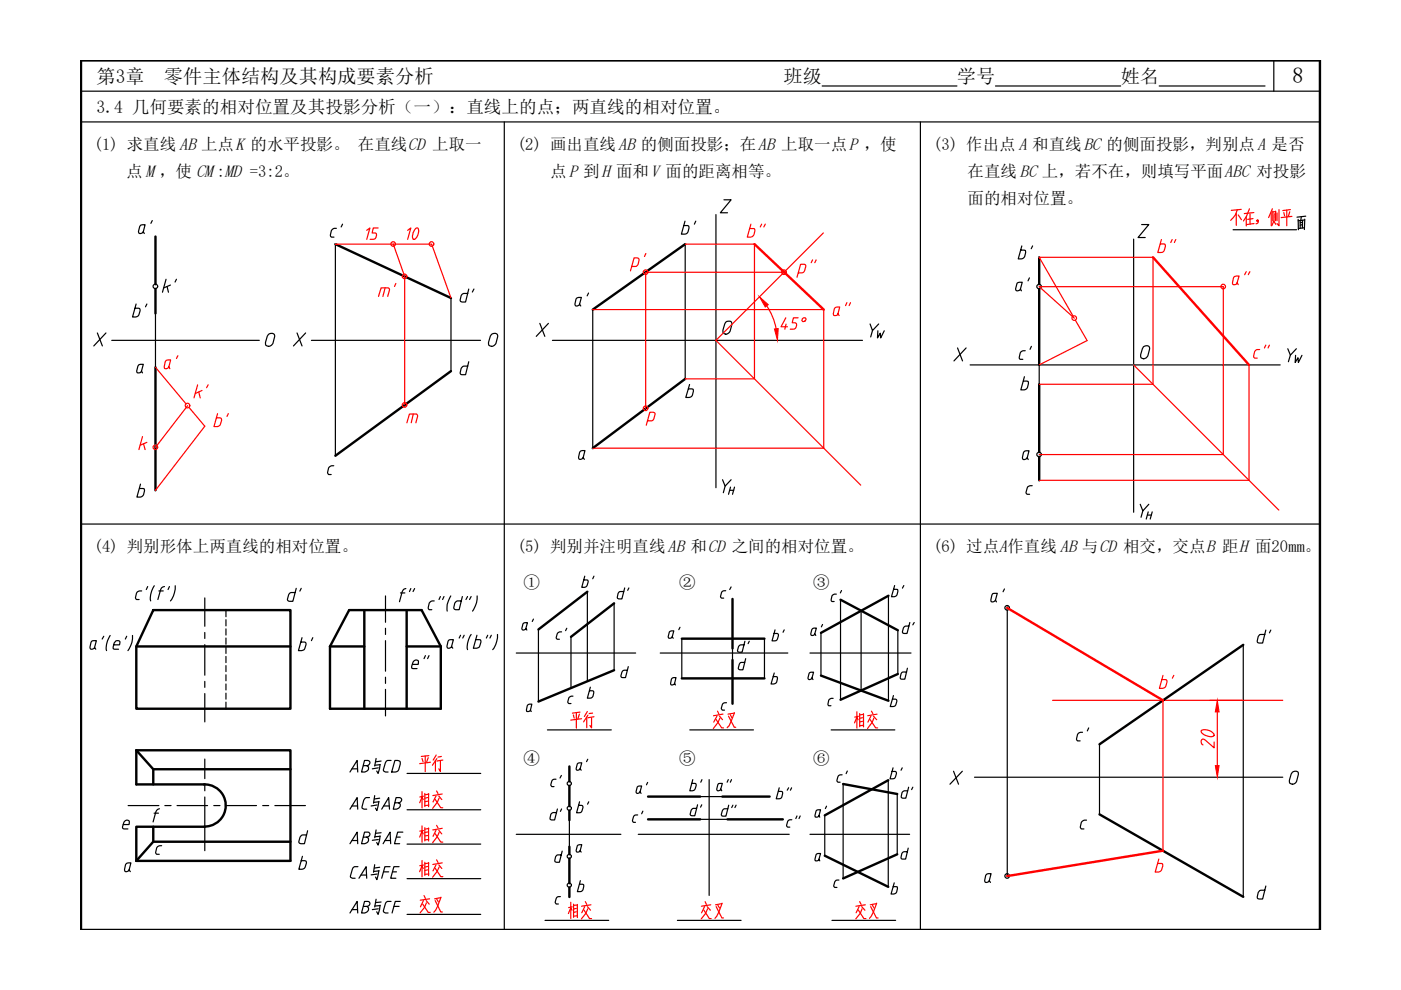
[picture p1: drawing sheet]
<svg xmlns="http://www.w3.org/2000/svg" width="297mm" height="210mm" viewBox="0 0 297 210" stroke-linecap="round" stroke-linejoin="round" font-family="sans-serif">
<!-- layer: 0 -->
<path d="M17.2 12.8h262.7v184.4h-262.7z" fill="none" stroke="#000" stroke-width=".51"/>
<g fill="none" stroke="#000" stroke-width=".25">
<path d="M17.2 19.3h262.7M174.3 18.2h28.6M211.1 18.2h26.5M245.8 18.2h22.4M270.1 12.8v6.5M17.2 25.9h262.7M106.9 25.9v171.3M195.1 25.9v171.3M23.7 72.2h31.3M66 72.2h35.9M17.2 111.1h262.7M171.7 138.5h21.5"/>
<path d="M174.1 134.2v9M178.2 127.2v21.2M182.6 129.5v16.9M188.4 126.3v22.3M190.4 133.6v9.3M171.7 176.9h21.2M174.9 172.9v8.5M178.8 166.2v20.1M188.3 165.4v22.6M190.2 168.3v12.8"/>
</g>
<g fill="none" stroke="#000" stroke-width=".25">
<path d="M71.1 51.8v44.8M145.3 51.8v28.5M151.8 45.5v57.9M240.4 50.7v57.9M242 47.6h1.6l-2.3 2.8h1.5M261.4 48.7h13.5M20.6 70.6l1.1 2.7M22.5 70.6l-2.6 2.7M30 78.7a.55 .55 0 0 1-.5 .4 .55 .55 0 0 1-.5-.3l.2-1.2 .2-.3 1-.1-.4 1.5 .2 .4M33 66.4v11.5M56.9 70.9l.2-.1a.68 .68 0 0 1 .8-.1 .68 .68 0 0 1 .3 .7l-.3 1.4a.85 .85 0 0 1-.8 .6 .85 .85 0 0 1-.8-.4 3 3 0 0 1 .6-2.1zM63 70.6l1 2.7"/>
<path d="M64.8 70.6l-2.6 2.7M95.6 63.2v15.5M99.4 76.7l-.7 2.7h-1l-.1-.4 .3-1.1 .4-.3h.9M104.2 70.9l.2-.1a.68 .68 0 0 1 .8-.1 .68 .68 0 0 1 .3 .7l-.4 1.4a.85 .85 0 0 1-.7 .6 .85 .85 0 0 1-.8-.4 3 3 0 0 1 .6-2.1zM114.5 68.6l1 2.7M116.3 68.6l-2.6 2.7M117.1 72.2h65.8M125.7 65.6v29.4M153.9 68.3l.5-.2a.57 .57 0 0 1 .6 .1 .57 .57 0 0 1 .2 .6l-.4 1.4a.81 .81 0 0 1-.7 .6 .81 .81 0 0 1-.8-.4zM184.5 68.7l.5 1.4 1.3-1.4M185 70.1l-.4 1.3M186.1 70.1l-.1 1.6 .6-1.1 .1 1.1 .8-1.6"/>
<path d="M205.7 77.4h65.7M217.2 79.9l-.8 2.8h.8l.5-.3a1.85 1.85 0 0 0 .3-1.5l-1-.1M220.3 77.4v4.1M242.4 73.5l.3-.1a.64 .64 0 0 1 .7-.1 .64 .64 0 0 1 .3 .7l-.3 1.5a.82 .82 0 0 1-.8 .6 .82 .82 0 0 1-.8-.5zM70.8 98.7a1.05 1.05 0 0 0-1.1 .5l-.2 1.1 .2 .3h.5M123.6 97l-.5 .4-.3-.1-.1-.4 .2-.9 .2-.4 .9-.1-.4 1.5 .3 .4M146.2 81.5l-.8 2.8h.7l.5-.2a1.86 1.86 0 0 0 .4-1.6h-1M217.8 97.1l-.6 .3h-.3l-.1-.4 .2-1 .2-.3 1-.1-.4 1.5 .2 .3M29.8 102.6l-.8 2.8h.7l.6-.3a1.55 1.55 0 0 0 .3-1.5h-1M153.2 101.7l.5 1.4 1.3-1.4M153.7 103.1l-.3 1.4M154.7 104h.9"/>
<path d="M154.9 103.3l-.4 1.5M155.7 103.3l-.4 1.5M218.8 103a.94 .94 0 0 0-1 .4l-.3 1.1 .3 .3h.5M20.1 137.3l-.6 .4-.3-.1-.1-.4 .2-1 .2-.3 .9-.1-.3 1.5 .2 .4M22 134.9l-.3 .6M23.4 134.7a4.4 4.4 0 0 0-.8 3.3M24.1 136.7h1.2l.1-.7-.1-.1a.81 .81 0 0 0-1.1 .4l-.2 1.3 1.1 .1M26.9 134.9l-.3 .6M28.1 134.7a4.7 4.7 0 0 1-1 3.3M30 125.3a.96 .96 0 0 0-1.1 .5l-.2 1 .2 .3h.6M31.3 124.4l-.3 .6M32.7 124.2a4.4 4.4 0 0 0-.8 3.2"/>
<path d="M33.7 125.3h.9M34.9 124.4l-.7 .3-.7 2.4M35.9 124.4l-.3 .6M37.2 124.2a5.1 5.1 0 0 1-1.1 3.2M92.1 127.4a.94 .94 0 0 0-1.1 .5l-.2 1.2 .2 .2h.6M93.4 126.5l-.3 .6M94.1 126.5l-.3 .6M95.6 126.4a4.3 4.3 0 0 0-.8 3.2M95.7 137.1l-.5 .3h-.3l-.1-.4 .2-1 .2-.3 .9-.1-.4 1.5 .3 .3M97.6 134.7l-.2 .6M98 126.5l-.6 2.8-1-.1-.2-.4 .4-1.1 .4-.3h.8M98.4 134.7l-.3 .6"/>
<path d="M99.1 126.5l-.3 .6M99.9 134.5a4.4 4.4 0 0 0-.8 3.2M99.9 126.5l-.3 .6M101.1 134.7l-.7 2.7h.9a1.51 1.51 0 0 0 .7-1.5l-.1-.2-1-.1M101.2 126.4a4.8 4.8 0 0 1-1 3.2M103.4 134.7l-.3 .6M104.2 134.7l-.3 .6M105.5 134.5a5.1 5.1 0 0 1-1 3.2M109.5 138.5h25.3M114.2 133.5v15.2M121.1 135v10.9M124.5 125.5v19"/>
<path d="M130.2 127.9v14.2M140 138.5h27M144.6 135.4v8.4M158.1 139.6l-.6 2.4-.8-.1-.2-.3 .4-1 .3-.2h.7M162.1 135.4v8.4M213.6 128.9v56.8M263.6 136.7v53.4M112.5 150.6l-.3 .2h-.5l.1-1.2 .2-.2 .8-.1-.3 1.3 .1 .3M116.1 154.8h13.5M125.2 145.7l-.7 2.3h.9l.3-.4 .1-1.1h-.8M133.2 141.3l-.6 2.4-.8-.1-.2-.3 .4-1 .3-.2h.7M143 144.9l-.4 .3-.4-.1 .2-1.1 .2-.3h.7l-.3 1.2 .2 .3"/>
<path d="M146.2 154.8h13.6M164.2 142.7l-.7 2.3a1.07 1.07 0 0 0 1.2-.4l.1-1.1h-.9M172.2 143.7l-.5 .4-.4-.3 .3-1.1 .3-.2h.6l-.3 1.2 .2 .4M176.2 154.8h13.5M176.6 148.1h-.4l-.5 .3-.1 1.1 .6 .1M189.4 147.5l-.6 2.3h.8a1.28 1.28 0 0 0 .5-1.3l-.2-.3h-.7M192.4 141.7l-.6 2.3h-.8l-.1-.4 .3-1 .3-.1h.7M233.1 157.8v14.9M26.1 174.8h1.3v-.7a.67 .67 0 0 0-.7-.2 .67 .67 0 0 0-.5 .5l-.2 .9 .1 .4 1 .1M32.7 172.4h.9M33.8 171.5l-.4 .1-.4 .5-.5 2.2M34.3 179.3a.94 .94 0 0 0-1.1 .5l-.2 1 .2 .3h.6"/>
<path d="M65.2 176.1l-.7 2.8h-.7l-.4-.3a1.88 1.88 0 0 1 .5-1.5l1.1-.1M86.3 164h15.6M86.3 171.7h15.6M86.3 179h15.6M109.5 176.9h22.1M120.7 173.9v5.6M135.3 176.9h32M148.4 168.9h4.7M148.4 173.7h5.8M150.4 165.3v24.6M192.6 179.8l-.6 2.3h-.8l-.2-.3 .3-1 .4-.2h.7M202.2 163.5l1 2.8"/>
<path d="M204 163.5l-2.6 2.8M206.6 164.8h65.4M230.4 173.9a1.05 1.05 0 0 0-1.1 .5l-.2 1.1 .2 .3h.5M274 163.7l.2-.1a.64 .64 0 0 1 .8-.1 .64 .64 0 0 1 .3 .7l-.4 1.5a.82 .82 0 0 1-.7 .6 .82 .82 0 0 1-.8-.5 3 3 0 0 1 .6-2.1zM27.4 184.4l-.5 .4-.4-.1-.1-.4 .2-1 .3-.3h.9l-.4 1.4 .2 .4M64.1 181.6l-.7 2.7 .9-.1a1.51 1.51 0 0 0 .7-1.4l-.4-.3h-.7M86.3 186.3h15.6M86.3 193.9h15.6M115.6 195.1h13.5M119.2 180.5l-.6 2.3-.9-.1 .1-1.1 .2-.2 .3-.1h.7M123 180.4l-.2 .2h-.6v-.3l.2-.9 .1-.2 .8-.1-.3 1.3 .2 .3M123 186.7l-.6 2.3h.9l.3-.3 .1-1.1-.8-.1"/>
<path d="M143.6 195.1h13.5M173.6 182.2l-.2 .3h-.6l.2-1.3 .4-.2h.6l-.4 1.2 .2 .3M176.4 195.1h13.5M177.9 186.6a.69 .69 0 0 0-.9 .4l-.2 .9 .2 .3h.4M189.6 187.2l-.7 2.4 .9-.1 .3-.4 .1-1.1h-.8M209.7 186.7l-.5 .4-.3-.1-.1-.4 .2-1 .2-.3 .9-.1-.4 1.5 .3 .4M268.4 187.9l-.7 2.7h-.8l-.3-.3a1.71 1.71 0 0 1 .5-1.5h1.1"/>
<circle cx="220.3" cy="96.4" r=".49"/>
<circle cx="120.7" cy="181.6" r=".44"/>
<circle cx="120.7" cy="187.7" r=".44"/>
<circle cx="213.5" cy="185.7" r=".49"/>
</g>
<g fill="none" stroke="#000" stroke-width=".51">
<path d="M33 50.2v10.1M71.1 51.8l24.5 11.4M145.3 51.8l-19.6 13.8M220.3 54.6v5.7M33 61.2v5.2M33 77.9v26.1M95.6 78.7l-24.5 17.9M220.3 61.3v16.1M145.3 80.3l-19.6 14.7M220.3 81.5v14.4M220.3 96.8v5M28.9 137.1h32.7"/>
<path d="M32.5 129.4h29.1v20.9h-32.7v-13.2zM70 137.1h7.2M74 129.4h15.4l4.1 7.7v13.2h-23.5v-13.2zM77.2 129.4v20.9M86.2 129.4v20.9M124.5 125.5l-10.3 8M130.2 127.9l-9.1 7.1M144.6 135.4h17.5M155.3 127v10.5M155.3 139.9v9.3M178.2 127.2l12.2 6.4M188.4 126.3l-14.3 7.9"/>
<path d="M263.6 136.7l-30.5 21.1M28.9 159.1h32.7v23.4h-32.7M28.9 159.1l3.6 4h29.1M28.9 159.1v7.2h14.5M130.2 142.1l-16 6.6M144.6 143.8h17.5M174.1 143.2l14.3 5.4M190.4 142.9l-12.2 5.5M32.5 175.3v3.2l-3.6 4M32.5 163.1v3.2M32.5 178.5h29.1M43.2 166.3a4.5 4.5 0 0 1 4.7 4.4 4.5 4.5 0 0 1-4.5 4.5"/>
<path d="M43.4 175.3h-14.5v7.2M120.7 166.6v4.3M120.7 179.5v1.6M137.4 168.9h11M137.4 173.7h11M153.1 168.9h10.1M154.2 173.7h11.8M178.8 166.2l11.4 2.1M188.3 165.4l-13.4 7.5M233.1 172.7l30.5 17.4M120.7 182v5.3M174.9 181.4l13.4 6.6"/>
<path d="M190.2 181.1l-11.4 5.2"/>
</g>
<g fill="none" stroke="#000" stroke-width=".25">
<path d="M43.4 126.8v6M43.4 134.1v1.3M43.4 136.7v6.5M81.7 126.4v5.5M81.7 133.2v1.3M81.7 135.8v6.5M43.4 144.5v1.2M43.4 147.1v6M81.7 143.6v1.3M81.7 146.2v5.6M27.2 170.8h6.5M35 170.8h1.3"/>
<path d="M37.5 170.8h6.5M43.4 169v11.4M43.4 160.9v4.2M43.4 166.4v1.3M45.3 170.8h1.3M47.9 170.8h6.5M55.7 170.8h1.3M58.3 170.8h6.5"/>
</g>
<path d="M47.9 129.4v1.4M47.9 131.4v1.3M47.9 133.3v1.3M47.9 135.3v1.3M47.9 137.2v1.3M47.9 139.2v1.3M47.9 141.1v1.3M47.9 143.1v1.2M47.9 145v1.3M47.9 147v1.2M47.9 148.9v1.4" fill="none" stroke="#000" stroke-width=".25"/>
<g fill="none" stroke="#f00" stroke-width=".25">
<path d="M71.1 51.8h20.4l4.1 11.4M83.4 51.8l2.4 6.8v27.3M145.3 51.8h14.7v28.5h-14.7M166.2 57.7h-29.3v28.9M174.6 49.4l-22.8 22.8 30.7 30.7M33 77.9l6.4 7.7M125.7 65.6h49v29.4h-49M162.5 64.8l1.1 2 1 2.9M227.5 67l-7.2-12.4h24.2v26.9h-24.2M227.8 67.5l-7.5-6.7h39.1v35.6h-39.1M228 67.9l2.5 4.3-10.2 5.2M240.4 77.4l30.7 30.7"/>
<path d="M264.8 77.4v24.4h-44.5M30.2 92.6l-.8 2.7M30.4 94.1l.4 1.2M31.1 93.8l-1.4 .6M39.8 86l-6.8 8.9M40.1 86.4l3.3 4-10.4 13.6M137.4 89.2h.9a1.91 1.91 0 0 0 .6-1.6l-.4-.2h-.7l-.8 2.8M223.2 148.5h48.8M246.6 148.5v31.9M258.1 150.9v11.4M245.7 182.1l-.8 2.8 1-.1a1.51 1.51 0 0 0 .6-1.4v-.3h-1"/>
<circle cx="83.4" cy="51.7" r=".49"/>
<circle cx="91.5" cy="51.7" r=".49"/>
<circle cx="227.8" cy="67.4" r=".49"/>
<circle cx="32.9" cy="94.8" r=".49"/>
<circle cx="136.9" cy="86.6" r=".49"/>
</g>
<path d="M213.6 185.7h.1" fill="none" stroke="#000" stroke-width=".21"/>
<path d="M160 51.8l14.7 13.8M244.5 54.6l20.3 22.8M213.6 128.9l33 19.6M246.6 180.4l-33 5.3" fill="none" stroke="#f00" stroke-width=".51"/>
<g fill="#f00" stroke="#f00" stroke-width=".21">
<path d="M161 62.9l1.9 1.7-.7 .5z"/>
<path d="M257.7 162.3h.8l-.4 2.5z"/>
<path d="M258.1 148.5l.4 2.4h-.8z"/>
</g>
<g font-size="7.5" fill="#f00">
<text x="88.2" y="187.3">相交</text>
<text x="119.6" y="196.1">相交</text>
<text x="147.8" y="196.1">交叉</text>
<text x="180.6" y="196.1">交叉</text>
</g>
<g font-size="7.1" fill="#f00">
<text x="260" y="49">不在，侧平</text>
<text x="132.6" y="58.6">p'</text>
<text x="167.9" y="60">p&quot;</text>
<text x="120.3" y="155.6">平行</text>
<text x="150.3" y="155.6">交叉</text>
<text x="180.3" y="155.6">相交</text>
<text x="88.2" y="164.7">平行</text>
<text x="88.2" y="172.5">相交</text>
<text x="88.2" y="179.9">相交</text>
<text x="88.2" y="194.7">交叉</text>
</g>
<g font-size="6.6">
<text x="73.4" y="165.1">AB与CD</text>
<text x="73.4" y="173.2">AC与AB</text>
<text x="73.4" y="180.3">AB与AE</text>
<text x="73.4" y="187.7">CA与FE</text>
<text x="73.4" y="195.1">AB与CF</text>
</g>
<g font-size="6.2">
<text x="33.5" y="50.8" transform="rotate(-90 33.5 50.8)">a'</text>
<text x="143.6" y="50.8">b'</text>
<text x="214.8" y="56.1">b'</text>
<text x="33.5" y="63.1">k'</text>
<text x="96.7" y="65.3">d'</text>
<text x="214.5" y="62.8">a'</text>
<text x="27.2" y="68.4">b'</text>
<text x="60" y="128.8">d'</text>
<text x="84" y="128.8">f&quot;</text>
<text x="214.1" y="128.8" transform="rotate(-90 214.1 128.8)">a'</text>
<text x="265.6" y="137.6">d'</text>
<text x="62.4" y="139.3">b'</text>
<text x="227.2" y="158.4">c'</text>
</g>
<g font-size="6.2" fill="#f00">
<text x="157.7" y="51.5">b&quot;</text>
<text x="244.5" y="54.7">b&quot;</text>
<text x="79.4" y="64.2">m'</text>
<text x="260.3" y="61.7">a&quot;</text>
<text x="175.7" y="68.1">a&quot;</text>
<text x="264.9" y="77.3">c&quot;</text>
<text x="33.9" y="79.4">a'</text>
<text x="40.2" y="85.7">k'</text>
<text x="44.4" y="91.7">b'</text>
<text x="244.8" y="147.1">b'</text>
<text x="258.6" y="159.8" transform="rotate(-90 258.6 159.8)">20</text>
</g>
<g font-size="5.7">
<text x="151.7" y="46.2">Z</text>
<text x="73.7" y="51.5" transform="rotate(-90 73.7 51.5)">c'</text>
<text x="121" y="66">a'</text>
<text x="201.4" y="77.6">X</text>
<text x="215.2" y="77.3">c'</text>
<text x="188" y="127.7">b'</text>
<text x="145.3" y="136.5" transform="rotate(-90 145.3 136.5)">a'</text>
<text x="162.6" y="137.2">b'</text>
<text x="86.4" y="142.9">e&quot;</text>
<text x="176.4" y="167.2">c'</text>
<text x="187.7" y="166.5">b'</text>
<text x="121.4" y="173.6">b'</text>
<text x="145.3" y="169">b'</text>
<text x="151" y="169">a&quot;</text>
<text x="163.7" y="170.7">b&quot;</text>
<text x="145.3" y="174.3">d'</text>
<text x="152" y="174.3">d&quot;</text>
<text x="165.8" y="176.7">c&quot;</text>
<text x="171.8" y="174.6">a'</text>
</g>
<g font-size="5.7" fill="#f00">
<text x="76.9" y="51.9">15</text>
<text x="85.4" y="51.9">10</text>
<text x="164.7" y="70.9">45°</text>
</g>
<text font-size="5.3" fill="#f00" x="85.4" y="91">m</text>
<g font-size="5.3">
<text x="122.4" y="125.6">b'</text>
<text x="129.8" y="128.1">d'</text>
<text x="156.3" y="128.1" transform="rotate(-90 156.3 128.1)">c'</text>
<text x="179.6" y="128.8" transform="rotate(-90 179.6 128.8)">c'</text>
<text x="109.7" y="134.8">a'</text>
<text x="121.4" y="136.9" transform="rotate(-90 121.4 136.9)">c'</text>
<text x="171.1" y="135.8">a'</text>
<text x="190.5" y="135.5">d'</text>
<text x="155.6" y="139.3">d'</text>
<text x="116.1" y="167.9">c'</text>
<text x="121.4" y="164.4">a'</text>
<text x="134.1" y="169.3">a'</text>
<text x="190.1" y="170.4">d'</text>
<text x="115.7" y="175">d'</text>
<text x="137.6" y="175.7" transform="rotate(-90 137.6 175.7)">c'</text>
</g>
<text font-size="4.7" x="274.1" y="17.7">8</text>
<g font-size="4.4">
<text x="273.8" y="78">W</text>
<text x="242" y="111.1">H</text>
</g>
<g font-size="4.1">
<text x="20.5" y="17.7">第3章</text>
<text x="34.8" y="17.7">零件主体结构及其构成要素分析</text>
<text x="166.1" y="17.7">班级</text>
<text x="202.9" y="17.7">学号</text>
<text x="237.6" y="17.7">姓名</text>
</g>
<text font-size="3.7" x="20.5" y="24">3.4 几何要素的相对位置及其投影分析（一）：直线上的点；两直线的相对位置。</text>
<text font-size="3.6" x="211.8" y="117">A</text>
<g font-size="3.5">
<text x="19.9" y="31.7">(1) 求直线 AB 上点K 的水平投影。 在直线CD 上取一</text>
<text x="109.6" y="31.7">(2) 画出直线AB 的侧面投影；在AB 上取一点P ，使</text>
<text x="197.9" y="31.7">(3) 作出点 A 和直线BC 的侧面投影，判别点A 是否</text>
<text x="26.7" y="37.5">点M ，使 CM :MD =3:2。</text>
<text x="116.6" y="37.5">点P 到H 面和V 面的距离相等。</text>
<text x="205.1" y="37.5">在直线BC 上，若不在，则填写平面ABC 对投影</text>
<text x="205.1" y="43.2">面的相对位置。</text>
<text x="19.9" y="117">(4) 判别形体上两直线的相对位置。</text>
<text x="109.6" y="117">(5) 判别并注明直线AB 和CD 之间的相对位置。</text>
<text x="197.9" y="117">(6) 过点 作直线 AB 与CD 相交，交点B 距H 面20mm。</text>
<text x="111" y="124.7">①</text>
<text x="144" y="124.7">②</text>
<text x="172.4" y="124.7">③</text>
<text x="111" y="162.1">④</text>
<text x="144" y="162.1">⑤</text>
<text x="172.4" y="162.1">⑥</text>
</g>
<text font-size="2.6" fill="#f00" x="260.7" y="50.1">%%U</text>
</svg>
